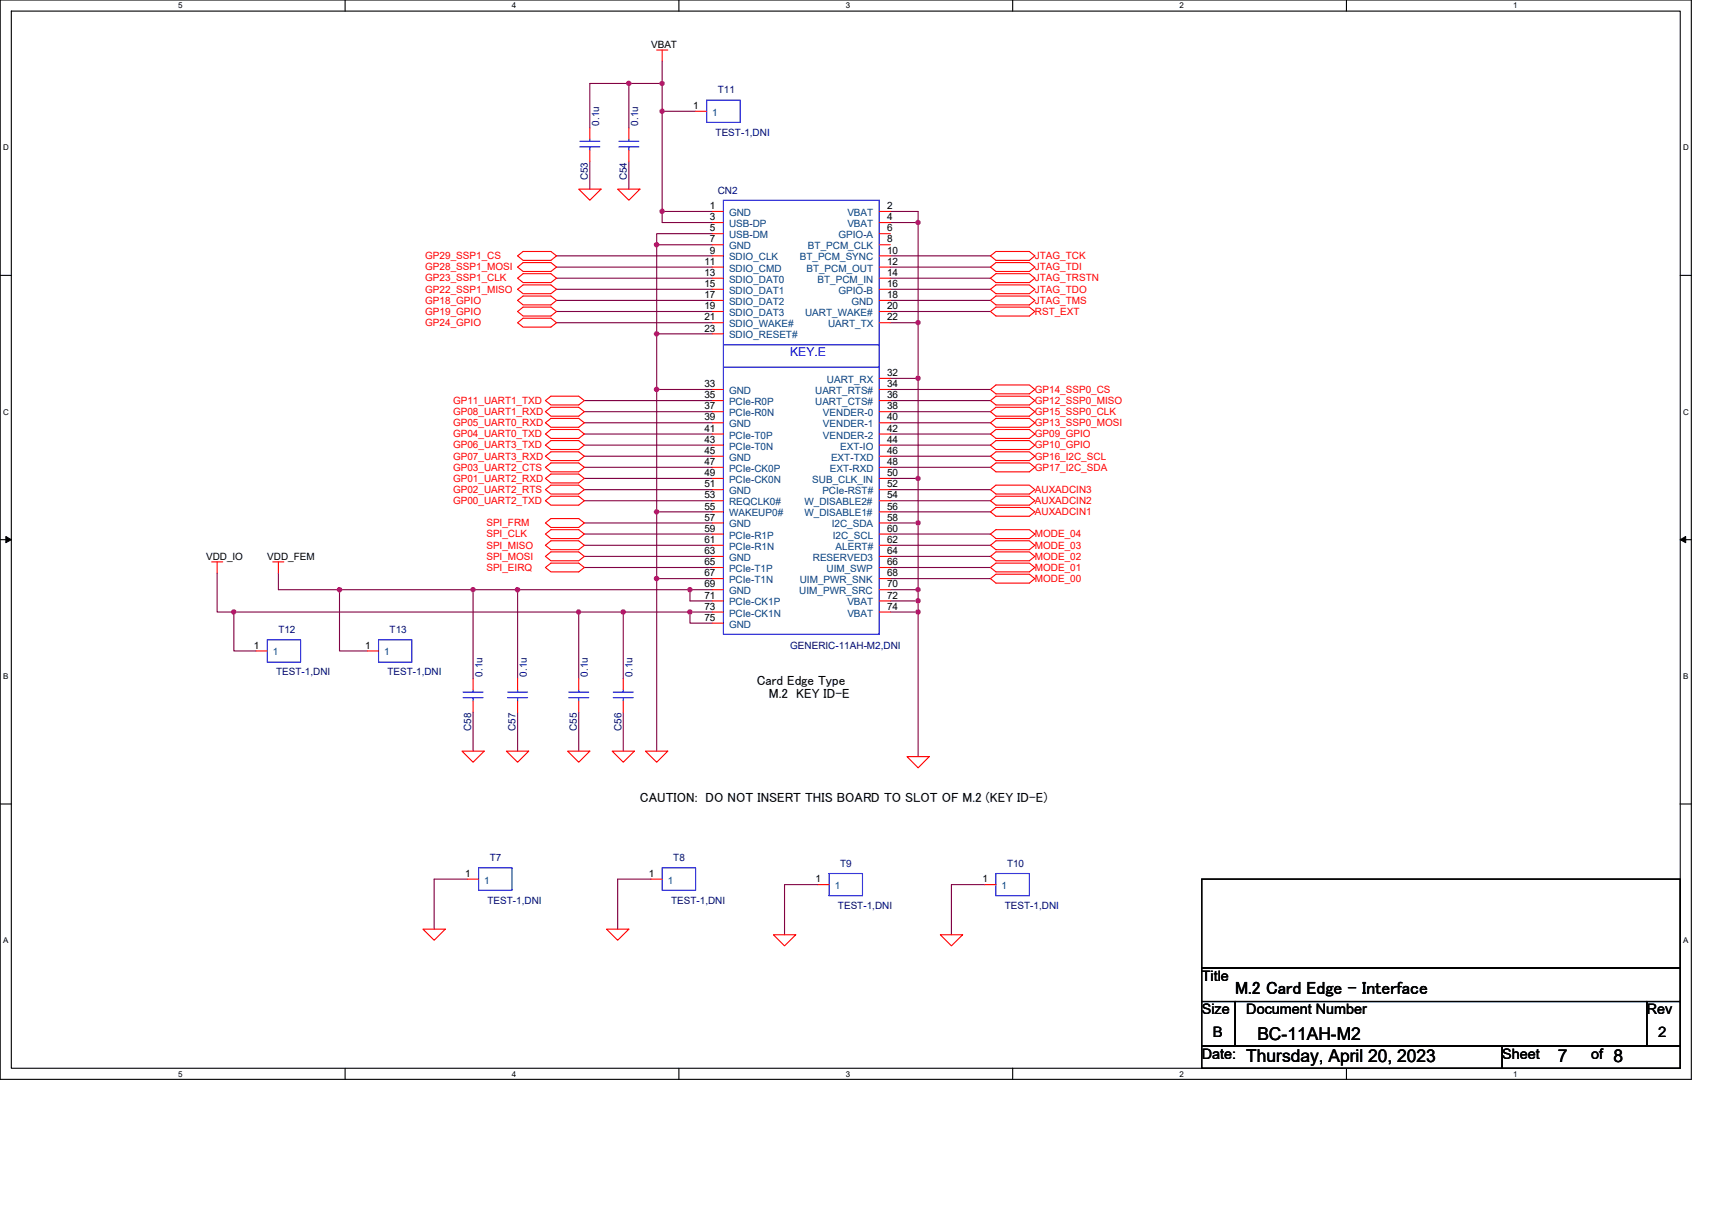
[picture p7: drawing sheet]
<svg xmlns="http://www.w3.org/2000/svg" width="297mm" height="210mm" viewBox="0 0 297 210" stroke-linecap="round" stroke-linejoin="round" font-family="sans-serif">
<path d="M0 0h293.5v187.2h-293.5zM2 1.9h289.5v183.4h-289.5z" fill="none" stroke="#000" stroke-width=".19"/>
<g fill="#fff">
<path d="M30.9 .2h.8v1.6h-.8z"/>
<path d="M30.9 185.5h.8v1.6h-.8z"/>
</g>
<path d="M59.9 0v1.9M59.9 185.3v1.9" fill="none" stroke="#000" stroke-width=".19"/>
<g fill="#fff">
<path d="M88.8 .2h.8v1.6h-.8z"/>
<path d="M88.8 185.5h.8v1.6h-.8z"/>
</g>
<path d="M117.8 0v1.9M117.8 185.3v1.9" fill="none" stroke="#000" stroke-width=".19"/>
<g fill="#fff">
<path d="M146.7 .2h.8v1.6h-.8z"/>
<path d="M146.7 185.5h.8v1.6h-.8z"/>
</g>
<path d="M175.7 0v1.9M175.7 185.3v1.9" fill="none" stroke="#000" stroke-width=".19"/>
<g fill="#fff">
<path d="M204.7 .2h.7v1.6h-.7z"/>
<path d="M204.7 185.5h.7v1.6h-.7z"/>
</g>
<path d="M233.6 0v1.9M233.6 185.3v1.9" fill="none" stroke="#000" stroke-width=".19"/>
<g fill="#fff">
<path d="M262.6 .2h.7v1.6h-.7z"/>
<path d="M262.6 185.5h.7v1.6h-.7z"/>
<path d="M.5 24.8h1v1.6h-1z"/>
<path d="M292 24.8h1v1.6h-1z"/>
<path d="M.5 70.7h1v1.5h-1z"/>
<path d="M292 70.7h1v1.5h-1z"/>
</g>
<path d="M0 47.8h2M291.5 47.8h2" fill="none" stroke="#000" stroke-width=".19"/>
<g fill="#fff">
<path d="M.5 116.5h.9v1.6h-.9z"/>
<path d="M292 116.5h.9v1.6h-.9z"/>
</g>
<path d="M0 93.6h2M291.5 93.6h2" fill="none" stroke="#000" stroke-width=".19"/>
<path d="M1 93.1l1 .5-1 .5zM291.5 93.6l1-.5v1z" fill="#000" stroke="#000" stroke-width=".17"/>
<g fill="#fff">
<path d="M.5 162.4h.9v1.5h-.9z"/>
<path d="M292 162.4h.9v1.5h-.9z"/>
</g>
<path d="M0 139.5h2M291.5 139.5h2M208.5 152.5h83v15.4h-83zM208.5 167.9h83v5.8h-83zM208.5 173.7h5.8v7.8h-5.8zM214.3 173.7h71.4v7.8h-71.4zM285.7 173.7h5.8v7.8h-5.8zM208.5 181.5h52.1v3.8h-52.1zM260.6 181.5h30.9v3.8h-30.9z" fill="none" stroke="#000" stroke-width=".19"/>
<g fill="none" stroke="#800040" stroke-width=".19">
<path d="M109.1 14.5h5.8M114.9 14.5v4.8M114.9 10.6v3.9M120.7 19.3h-5.8v17.4M102.3 22.2v-7.7h6.8v7.7M102.3 28v4.8M109.1 28v4.8M123.6 36.7h-8.7v1.9h8.7M154.5 36.7h4.8v1.9h-4.8M159.3 38.6v17.4M96.6 44.4h27M96.6 46.3h27"/>
<path d="M96.6 48.3h27M96.6 50.2h27M96.6 52.1h27M96.6 54h27M96.6 56h27M123.6 42.5h-9.7v15.4M123.6 40.5h-9.7v2M123.6 57.9h-9.7v9.7M154.5 56h4.8v9.6M154.5 54h17.3M154.5 50.2h17.3M154.5 52.1h17.3"/>
<path d="M154.5 46.3h17.3M154.5 48.3h17.3M154.5 44.4h17.3M101.4 69.5h22.2M101.4 71.4h22.2M101.4 73.3h22.2M101.4 75.3h22.2M101.4 77.2h22.2M101.4 79.1h22.2M113.9 67.6v21.2M113.9 67.6h9.7M154.5 71.4h17.3"/>
<path d="M154.5 73.3h17.3M154.5 75.3h17.3M154.5 77.2h17.3M154.5 67.6h17.3M154.5 69.5h17.3M154.5 79.1h17.3M154.5 65.6h4.8v17.4M37.7 99.4v6.8h2.9M48.3 99.4v2.9h10.6M101.4 81.1h22.2M101.4 83h22.2M101.4 84.9h22.2"/>
<path d="M101.4 86.9h22.2M101.4 90.7h22.2M101.4 92.6h22.2M101.4 94.6h22.2M101.4 96.5h22.2M101.4 98.4h22.2M113.9 88.8h9.7M113.9 88.8v11.6M154.5 81.1h17.3M154.5 83h4.8v7.7M154.5 84.9h17.3M154.5 86.9h17.3"/>
<path d="M154.5 92.6h17.3M154.5 94.6h17.3M154.5 96.5h17.3M154.5 98.4h17.3M154.5 90.7h4.8v11.6M154.5 88.8h17.3M40.6 106.2h59.8M40.6 106.2v6.7h3.8M82.1 102.3h-23.2v10.6h4.8M82.1 102.3h7.7M82.1 102.3v15.5M89.8 102.3v15.5"/>
<path d="M89.8 102.3h29.9M100.4 106.2h7.7M100.4 106.2v11.6M108.1 106.2v11.6M108.1 106.2h11.6M123.6 100.4h-9.7v29.9M123.6 102.3h-3.9v1.9h3.9M123.6 106.2h-3.9v1.9h3.9M154.5 104.2h4.8M154.5 106.2h4.8M154.5 102.3h4.8v1.9M154.5 100.4h17.3"/>
<path d="M159.3 104.2v2M159.3 106.2v25.1M82.1 123.5v6.8M89.8 123.5v6.8M100.4 123.5v6.8M108.1 123.5v6.8M81.1 152.5h-5.8v8.7M113 152.5h-5.8v8.7M141.9 153.5h-5.8v8.7M170.9 153.5h-5.8v8.7"/>
</g>
<g fill="#f0f" stroke="#f0f" stroke-width=".19">
<circle cx="159.3" cy="38.6" r=".38"/>
<circle cx="159.3" cy="56" r=".38"/>
<circle cx="113.9" cy="67.6" r=".38"/>
<circle cx="113.9" cy="42.4" r=".38"/>
<circle cx="113.9" cy="57.9" r=".38"/>
<circle cx="159.3" cy="104.2" r=".38"/>
<circle cx="119.7" cy="106.2" r=".38"/>
<circle cx="108.1" cy="106.2" r=".38"/>
<circle cx="159.3" cy="106.2" r=".38"/>
<circle cx="114.9" cy="14.5" r=".38"/>
<circle cx="109.1" cy="14.5" r=".38"/>
<circle cx="113.9" cy="88.8" r=".38"/>
<circle cx="113.9" cy="100.4" r=".38"/>
<circle cx="159.3" cy="65.6" r=".38"/>
<circle cx="159.3" cy="83" r=".38"/>
<circle cx="159.3" cy="90.7" r=".38"/>
<circle cx="159.3" cy="102.3" r=".38"/>
<circle cx="100.4" cy="106.2" r=".38"/>
<circle cx="40.6" cy="106.2" r=".38"/>
<circle cx="114.9" cy="19.3" r=".38"/>
<circle cx="114.9" cy="36.7" r=".38"/>
<circle cx="119.7" cy="102.3" r=".38"/>
<circle cx="89.8" cy="102.3" r=".38"/>
<circle cx="58.9" cy="102.3" r=".38"/>
<circle cx="82.1" cy="102.3" r=".38"/>
</g>
<g fill="none" stroke="#f00" stroke-width=".19">
<path d="M113.9 8.7h2M114.9 8.7v1.9M120.7 19.3h1.9M100.4 32.8h3.9l-2 1.9zM102.3 22.2v1.9M102.3 26.1v1.9M107.2 32.8h3.8l-1.9 1.9zM109.1 22.2v1.9M109.1 26.1v1.9M123.6 36.7h1.9M123.6 38.6h1.9M152.5 36.7h2"/>
<path d="M152.5 38.6h2M89.8 44.4l1-.8h4.8l1 .8-1 .8h-4.8zM89.8 46.3l1-.7h4.8l1 .7-1 .8h-4.8zM89.8 50.2l1-.8h4.8l1 .8-1 .7h-4.8zM89.8 48.3l1-.8h4.8l1 .8-1 .7h-4.8zM89.8 52.1l1-.7h4.8l1 .7-1 .8h-4.8zM89.8 54l1-.7h4.8l1 .7-1 .8h-4.8zM89.8 56l1-.8h4.8l1 .8-1 .7h-4.8zM123.6 40.5h1.9M123.6 42.5h1.9M123.6 44.4h1.9M123.6 46.3h1.9"/>
<path d="M123.6 48.3h1.9M123.6 50.2h1.9M123.6 52.1h1.9M123.6 54h1.9M123.6 56h1.9M123.6 57.9h1.9M152.5 40.5h2M152.5 42.5h2M152.5 44.4h2M152.5 46.3h2M152.5 48.3h2M152.5 50.2h2"/>
<path d="M152.5 52.1h2M152.5 54h2M152.5 56h2M171.8 46.3l1-.7h5.8l1 .7-1 .8h-5.8zM171.8 50.2l1-.8h5.8l1 .8-1 .7h-5.8zM171.8 44.4l1-.8h5.8l1 .8-1 .8h-5.8zM171.8 48.3l1-.8h5.8l1 .8-1 .7h-5.8zM171.8 52.1l1-.7h5.8l1 .7-1 .8h-5.8zM171.8 54l1-.7h5.8l1 .7-1 .8h-5.8zM94.6 75.3l1-.8h4.8l1 .8-1 .8h-4.8zM94.6 71.4l1-.7h4.8l1 .7-1 .8h-4.8zM94.6 69.5l1-.8h4.8l1 .8-1 .8h-4.8z"/>
<path d="M94.6 73.3l1-.7h4.8l1 .7-1 .8h-4.8zM94.6 77.2l1-.8h4.8l1 .8-1 .8h-4.8zM94.6 79.1l1-.7h4.8l1 .7-1 .8h-4.8zM123.6 67.6h1.9M123.6 69.5h1.9M123.6 71.4h1.9M123.6 73.3h1.9M123.6 75.3h1.9M123.6 77.2h1.9M123.6 79.1h1.9M152.5 65.6h2M152.5 67.6h2"/>
<path d="M152.5 69.5h2M152.5 71.4h2M152.5 73.3h2M152.5 75.3h2M152.5 77.2h2M152.5 79.1h2M171.8 71.4l1-.7h5.8l1 .7-1 .8h-5.8zM171.8 67.6l1-.8h5.8l1 .8-1 .7h-5.8zM171.8 73.3l1-.7h5.8l1 .7-1 .8h-5.8zM171.8 75.3l1-.8h5.8l1 .8-1 .8h-5.8zM171.8 69.5l1-.8h5.8l1 .8-1 .8h-5.8zM171.8 79.1l1-.7h5.8l1 .7-1 .8h-5.8z"/>
<path d="M171.8 77.2l1-.8h5.8l1 .8-1 .8h-5.8zM36.7 97.5h1.9M37.7 97.5v1.9M47.3 97.5h2M48.3 97.5v1.9M94.6 90.7l1-.7h4.8l1 .7-1 .8h-4.8zM94.6 92.6l1-.7h4.8l1 .7-1 .8h-4.8zM94.6 94.6l1-.8h4.8l1 .8-1 .8h-4.8zM94.6 96.5l1-.8h4.8l1 .8-1 .8h-4.8zM94.6 98.4l1-.7h4.8l1 .7-1 .8h-4.8zM94.6 86.9l1-.8h4.8l1 .8-1 .7h-4.8zM94.6 81.1l1-.8h4.8l1 .8-1 .8h-4.8z"/>
<path d="M94.6 84.9l1-.7h4.8l1 .7-1 .8h-4.8zM94.6 83l1-.8h4.8l1 .8-1 .8h-4.8zM123.6 81.1h1.9M123.6 83h1.9M123.6 84.9h1.9M123.6 86.9h1.9M123.6 88.8h1.9M123.6 90.7h1.9M123.6 92.6h1.9M123.6 94.6h1.9M123.6 96.5h1.9M123.6 98.4h1.9"/>
<path d="M152.5 81.1h2M152.5 83h2M152.5 84.9h2M152.5 86.9h2M152.5 88.8h2M152.5 90.7h2M152.5 92.6h2M152.5 94.6h2M152.5 96.5h2M152.5 98.4h2M171.8 84.9l1-.7h5.8l1 .7-1 .8h-5.8zM171.8 86.9l1-.8h5.8l1 .8-1 .7h-5.8z"/>
<path d="M171.8 88.8l1-.8h5.8l1 .8-1 .8h-5.8zM171.8 98.4l1-.7h5.8l1 .7-1 .8h-5.8zM171.8 94.6l1-.8h5.8l1 .8-1 .8h-5.8zM171.8 96.5l1-.8h5.8l1 .8-1 .8h-5.8zM171.8 92.6l1-.7h5.8l1 .7-1 .8h-5.8zM171.8 81.1l1-.8h5.8l1 .8-1 .8h-5.8zM44.4 112.9h2M63.7 112.9h2M82.1 117.8v1.9M89.8 117.8v1.9M100.4 117.8v1.9M108.1 117.8v1.9"/>
<path d="M123.6 100.4h1.9M123.6 102.3h1.9M123.6 104.2h1.9M123.6 106.2h1.9M123.6 108.1h1.9M152.5 100.4h2M152.5 102.3h2M152.5 104.2h2M152.5 106.2h2M171.8 100.4l1-.8h5.8l1 .8-1 .8h-5.8zM80.2 130.3h3.8l-1.9 1.9zM82.1 121.6v1.9"/>
<path d="M87.9 130.3h3.8l-1.9 1.9zM89.8 121.6v1.9M98.5 130.3h3.8l-1.9 1.9zM100.4 121.6v1.9M106.2 130.3h3.9l-2 1.9zM108.1 121.6v1.9M112 130.3h3.9l-2 1.9zM157.4 131.3h3.8l-1.9 1.9zM81.1 152.5h1.9M113 152.5h1.9M141.9 153.5h1.9M170.9 153.5h1.9"/>
<path d="M73.4 161.2h3.9l-2 1.9zM105.2 161.2h3.9l-1.9 1.9zM134.2 162.2h3.9l-2 1.9zM163.1 162.2h3.9l-1.9 1.9z"/>
</g>
<g fill="none" stroke="#00f" stroke-width=".19">
<path d="M122.6 17.4h5.8v3.8h-5.8zM100.6 25.5h3.5M100.6 24.5h3.5M102.3 24.1v.4M102.3 25.5v.6M107.4 25.5h3.4M107.4 24.5h3.4M109.1 24.1v.4M109.1 25.5v.6M125.5 34.7h27v75.3h-27zM125.5 59.8h27M125.5 63.7h27"/>
<path d="M46.4 111h5.8v3.9h-5.8zM65.7 111h5.8v3.9h-5.8zM82.1 119.7v.4M89.8 119.7v.4M100.4 119.7v.4M108.1 119.7v.4M80.3 121h3.5M80.3 120.1h3.5M82.1 121v.6M88.1 121h3.4M88.1 120.1h3.4M89.8 121v.6"/>
<path d="M98.7 121h3.4M98.7 120.1h3.4M100.4 121v.6M106.4 121h3.5M106.4 120.1h3.5M108.1 121v.6M83 150.6h5.8v3.8h-5.8zM114.9 150.6h5.8v3.8h-5.8zM143.8 151.5h5.8v3.9h-5.8zM172.8 151.5h5.8v3.9h-5.8z"/>
</g>
<g font-size="3.1">
<text x="214.3" y="172.5">M.2 Card Edge - Interface</text>
<text x="216.2" y="184.2">Thursday, April 20, 2023</text>
<text x="218.2" y="180.3">BC-11AH-M2</text>
<text x="270.3" y="184.2">7</text>
<text x="279.9" y="184.2">8</text>
</g>
<g font-size="2.5">
<text x="208.5" y="170.2">Title</text>
<text x="208.5" y="176">Size</text>
<text x="210.5" y="179.8">B</text>
<text x="216.2" y="176">Document Number</text>
<text x="285.7" y="176">Rev</text>
<text x="287.7" y="179.8">2</text>
<text x="208.5" y="183.7">Date:</text>
<text x="260.6" y="183.7">Sheet</text>
<text x="276.1" y="183.7">of</text>
</g>
<g font-size="2.3">
<text x="131.3" y="118.8">Card Edge Type</text>
<text x="133.4" y="121.1">M.2 KEY ID-E</text>
<text x="111" y="139">CAUTION: DO NOT INSERT THIS BOARD TO SLOT OF M.2 (KEY ID-E)</text>
</g>
<text font-size="2.1" fill="#00f" x="137.1" y="61.7">KEY.E</text>
<g font-size="1.7">
<text x="113" y="8.3">VBAT</text>
<text x="120.3" y="18.9">1</text>
<text x="123.2" y="36.3">1</text>
<text x="123.2" y="38.2">3</text>
<text x="123.2" y="40.1">5</text>
<text x="153.9" y="36.3">2</text>
<text x="153.9" y="38.2">4</text>
<text x="153.9" y="40.1">6</text>
<text x="122.2" y="45.9">11</text>
<text x="122.2" y="47.9">13</text>
<text x="123.2" y="42.1">7</text>
<text x="123.2" y="44">9</text>
<text x="153.9" y="47.9">14</text>
<text x="153.9" y="44">10</text>
<text x="153.9" y="45.9">12</text>
<text x="153.9" y="42.1">8</text>
<text x="122.2" y="49.8">15</text>
<text x="122.2" y="51.7">17</text>
<text x="122.2" y="53.6">19</text>
<text x="153.9" y="49.8">16</text>
<text x="153.9" y="51.7">18</text>
<text x="153.9" y="53.6">20</text>
<text x="122.2" y="55.6">21</text>
<text x="122.2" y="57.5">23</text>
<text x="153.9" y="55.6">22</text>
<text x="153.9" y="65.2">32</text>
<text x="122.2" y="67.2">33</text>
<text x="122.2" y="69.1">35</text>
<text x="122.2" y="71">37</text>
<text x="153.9" y="67.2">34</text>
<text x="153.9" y="69.1">36</text>
<text x="153.9" y="71">38</text>
<text x="122.2" y="72.9">39</text>
<text x="122.2" y="74.9">41</text>
<text x="122.2" y="76.8">43</text>
<text x="153.9" y="76.8">44</text>
<text x="153.9" y="72.9">40</text>
<text x="153.9" y="74.9">42</text>
<text x="122.2" y="78.7">45</text>
<text x="122.2" y="80.7">47</text>
<text x="122.2" y="82.6">49</text>
<text x="153.9" y="78.7">46</text>
<text x="153.9" y="82.6">50</text>
<text x="153.9" y="80.7">48</text>
<text x="122.2" y="84.5">51</text>
<text x="122.2" y="86.5">53</text>
<text x="122.2" y="88.4">55</text>
<text x="153.9" y="86.5">54</text>
<text x="153.9" y="88.4">56</text>
<text x="153.9" y="84.5">52</text>
<text x="122.2" y="90.3">57</text>
<text x="122.2" y="92.2">59</text>
<text x="122.2" y="94.2">61</text>
<text x="153.9" y="90.3">58</text>
<text x="153.9" y="92.2">60</text>
<text x="153.9" y="94.2">62</text>
<text x="35.7" y="97.1">VDD_IO</text>
<text x="46.4" y="97.1">VDD_FEM</text>
<text x="122.2" y="96.1">63</text>
<text x="122.2" y="98">65</text>
<text x="122.2" y="100">67</text>
<text x="122.2" y="101.9">69</text>
<text x="153.9" y="101.9">70</text>
<text x="153.9" y="96.1">64</text>
<text x="153.9" y="100">68</text>
<text x="153.9" y="98">66</text>
<text x="122.2" y="103.8">71</text>
<text x="122.2" y="105.8">73</text>
<text x="122.2" y="107.7">75</text>
<text x="153.9" y="103.8">72</text>
<text x="153.9" y="105.8">74</text>
<text x="44" y="112.5">1</text>
<text x="63.3" y="112.5">1</text>
<text x="80.7" y="152.1">1</text>
<text x="112.6" y="152.1">1</text>
<text x="141.5" y="153.1">1</text>
<text x="170.5" y="153.1">1</text>
</g>
<g font-size="1.7" fill="#000080">
<text x="124.5" y="16.2">T11</text>
<text x="103.9" y="21.8" transform="rotate(-90 103.9 21.8)">0.1u</text>
<text x="110.7" y="21.8" transform="rotate(-90 110.7 21.8)">0.1u</text>
<text x="124.2" y="23.5">TEST-1,DNI</text>
<text x="102" y="31.3" transform="rotate(-90 102 31.3)">C53</text>
<text x="108.8" y="31.3" transform="rotate(-90 108.8 31.3)">C54</text>
<text x="124.5" y="33.6">CN2</text>
<text x="48.3" y="109.8">T12</text>
<text x="67.6" y="109.8">T13</text>
<text x="137.1" y="112.5">GENERIC-11AH-M2,DNI</text>
<text x="47.9" y="117.2">TEST-1,DNI</text>
<text x="67.2" y="117.2">TEST-1,DNI</text>
<text x="83.7" y="117.4" transform="rotate(-90 83.7 117.4)">0.1u</text>
<text x="91.4" y="117.4" transform="rotate(-90 91.4 117.4)">0.1u</text>
<text x="102" y="117.4" transform="rotate(-90 102 117.4)">0.1u</text>
<text x="109.7" y="117.4" transform="rotate(-90 109.7 117.4)">0.1u</text>
<text x="81.8" y="126.8" transform="rotate(-90 81.8 126.8)">C58</text>
<text x="89.5" y="126.8" transform="rotate(-90 89.5 126.8)">C57</text>
<text x="100.1" y="126.8" transform="rotate(-90 100.1 126.8)">C55</text>
<text x="107.8" y="126.8" transform="rotate(-90 107.8 126.8)">C56</text>
<text x="85" y="149.4">T7</text>
<text x="116.8" y="149.4">T8</text>
<text x="145.8" y="150.4">T9</text>
<text x="174.7" y="150.4">T10</text>
<text x="84.6" y="156.7">TEST-1,DNI</text>
<text x="116.4" y="156.7">TEST-1,DNI</text>
<text x="145.4" y="157.7">TEST-1,DNI</text>
<text x="174.3" y="157.7">TEST-1,DNI</text>
</g>
<g font-size="1.7" fill="#004080">
<text x="123.6" y="20.1">1</text>
<text x="126.5" y="37.5">GND</text>
<text x="126.5" y="39.4">USB-DP</text>
<text x="126.5" y="41.3">USB-DM</text>
<text x="145.5" y="41.3">GPIO-A</text>
<text x="147" y="37.5">VBAT</text>
<text x="147" y="39.4">VBAT</text>
<text x="126.5" y="43.2">GND</text>
<text x="126.5" y="45.2">SDIO_CLK</text>
<text x="126.5" y="47.1">SDIO_CMD</text>
<text x="138.8" y="45.2">BT_PCM_SYNC</text>
<text x="139.9" y="47.1">BT_PCM_OUT</text>
<text x="140.2" y="43.2">BT_PCM_CLK</text>
<text x="126.5" y="49">SDIO_DAT0</text>
<text x="126.5" y="51">SDIO_DAT1</text>
<text x="126.5" y="52.9">SDIO_DAT2</text>
<text x="141.8" y="49">BT_PCM_IN</text>
<text x="145.5" y="51">GPIO-B</text>
<text x="147.7" y="52.9">GND</text>
<text x="126.5" y="54.8">SDIO_DAT3</text>
<text x="126.5" y="56.8">SDIO_WAKE#</text>
<text x="126.5" y="58.7">SDIO_RESET#</text>
<text x="139.7" y="54.8">UART_WAKE#</text>
<text x="143.7" y="56.8">UART_TX</text>
<text x="126.5" y="68.3">GND</text>
<text x="126.5" y="70.3">PCIe-R0P</text>
<text x="141.4" y="68.3">UART_RTS#</text>
<text x="141.4" y="70.3">UART_CTS#</text>
<text x="143.5" y="66.4">UART_RX</text>
<text x="126.5" y="72.2">PCIe-R0N</text>
<text x="126.5" y="74.1">GND</text>
<text x="126.5" y="76.1">PCIe-T0P</text>
<text x="126.5" y="78">PCIe-T0N</text>
<text x="142.8" y="72.2">VENDER-0</text>
<text x="142.8" y="74.1">VENDER-1</text>
<text x="142.8" y="76.1">VENDER-2</text>
<text x="145.8" y="78">EXT-IO</text>
<text x="126.5" y="79.9">GND</text>
<text x="126.5" y="81.9">PCIe-CK0P</text>
<text x="126.5" y="83.8">PCIe-CK0N</text>
<text x="140.9" y="83.8">SUB_CLK_IN</text>
<text x="144" y="81.9">EXT-RXD</text>
<text x="144.2" y="79.9">EXT-TXD</text>
<text x="126.5" y="85.7">GND</text>
<text x="126.5" y="87.7">REQCLK0#</text>
<text x="126.5" y="89.6">WAKEUP0#</text>
<text x="139.6" y="87.7">W_DISABLE2#</text>
<text x="139.6" y="89.6">W_DISABLE1#</text>
<text x="142.7" y="85.7">PCIe-RST#</text>
<text x="126.5" y="91.5">GND</text>
<text x="126.5" y="93.4">PCIe-R1P</text>
<text x="126.5" y="95.4">PCIe-R1N</text>
<text x="144.3" y="91.5">I2C_SDA</text>
<text x="144.5" y="93.4">I2C_SCL</text>
<text x="145" y="95.4">ALERT#</text>
<text x="126.5" y="97.3">GND</text>
<text x="126.5" y="99.2">PCIe-T1P</text>
<text x="126.5" y="101.2">PCIe-T1N</text>
<text x="138.8" y="101.2">UIM_PWR_SNK</text>
<text x="141" y="97.3">RESERVED3</text>
<text x="143.4" y="99.2">UIM_SWP</text>
<text x="126.5" y="103.1">GND</text>
<text x="126.5" y="105">PCIe-CK1P</text>
<text x="126.5" y="107">PCIe-CK1N</text>
<text x="138.7" y="103.1">UIM_PWR_SRC</text>
<text x="147" y="105">VBAT</text>
<text x="147" y="107">VBAT</text>
<text x="47.3" y="113.7">1</text>
<text x="66.7" y="113.7">1</text>
<text x="126.5" y="108.9">GND</text>
<text x="84" y="153.3">1</text>
<text x="115.9" y="153.3">1</text>
<text x="144.8" y="154.2">1</text>
<text x="173.8" y="154.2">1</text>
</g>
<g font-size="1.7" fill="#f00">
<text x="73.8" y="45">GP29_SSP1_CS</text>
<text x="73.8" y="46.9">GP28_SSP1_MOSI</text>
<text x="179.6" y="46.9">JTAG_TDI</text>
<text x="179.6" y="45">JTAG_TCK</text>
<text x="73.8" y="50.8">GP22_SSP1_MISO</text>
<text x="73.8" y="48.8">GP23_SSP1_CLK</text>
<text x="73.8" y="52.7">GP18_GPIO</text>
<text x="179.6" y="50.8">JTAG_TDO</text>
<text x="179.6" y="48.8">JTAG_TRSTN</text>
<text x="179.6" y="52.7">JTAG_TMS</text>
<text x="73.8" y="54.6">GP19_GPIO</text>
<text x="73.8" y="56.6">GP24_GPIO</text>
<text x="179.6" y="54.6">RST_EXT</text>
<text x="78.6" y="70.1">GP11_UART1_TXD</text>
<text x="179.6" y="68.1">GP14_SSP0_CS</text>
<text x="179.6" y="70.1">GP12_SSP0_MISO</text>
<text x="78.6" y="75.9">GP04_UART0_TXD</text>
<text x="78.6" y="72">GP08_UART1_RXD</text>
<text x="78.6" y="73.9">GP05_UART0_RXD</text>
<text x="78.6" y="77.8">GP06_UART3_TXD</text>
<text x="179.6" y="72">GP15_SSP0_CLK</text>
<text x="179.6" y="73.9">GP13_SSP0_MOSI</text>
<text x="179.6" y="75.9">GP09_GPIO</text>
<text x="179.6" y="77.8">GP10_GPIO</text>
<text x="78.6" y="81.7">GP03_UART2_CTS</text>
<text x="78.6" y="79.7">GP07_UART3_RXD</text>
<text x="78.6" y="83.6">GP01_UART2_RXD</text>
<text x="179.6" y="81.7">GP17_I2C_SDA</text>
<text x="179.6" y="79.7">GP16_I2C_SCL</text>
<text x="78.6" y="87.4">GP00_UART2_TXD</text>
<text x="78.6" y="85.5">GP02_UART2_RTS</text>
<text x="179.6" y="85.5">AUXADCIN3</text>
<text x="179.6" y="87.4">AUXADCIN2</text>
<text x="179.6" y="89.4">AUXADCIN1</text>
<text x="84.4" y="91.3">SPI_FRM</text>
<text x="84.4" y="93.2">SPI_CLK</text>
<text x="84.4" y="95.2">SPI_MISO</text>
<text x="179.6" y="95.2">MODE_03</text>
<text x="179.6" y="93.2">MODE_04</text>
<text x="84.4" y="97.1">SPI_MOSI</text>
<text x="84.4" y="99">SPI_EIRQ</text>
<text x="179.6" y="99">MODE_01</text>
<text x="179.6" y="101">MODE_00</text>
<text x="179.6" y="97.1">MODE_02</text>
</g>
<g font-size="1.4">
<text x="30.9" y="1.5">5</text>
<text x="88.8" y="1.5">4</text>
<text x="146.7" y="1.5">3</text>
<text x="204.7" y="1.5">2</text>
<text x="262.6" y="1.5">1</text>
<text x=".5" y="26.1">D</text>
<text x="292" y="26.1">D</text>
<text x=".5" y="71.9">C</text>
<text x="292" y="71.9">C</text>
<text x=".5" y="117.8">B</text>
<text x="292" y="117.8">B</text>
<text x=".5" y="163.6">A</text>
<text x="292" y="163.6">A</text>
<text x="30.9" y="186.8">5</text>
<text x="88.8" y="186.8">4</text>
<text x="146.7" y="186.8">3</text>
<text x="204.7" y="186.8">2</text>
<text x="262.6" y="186.8">1</text>
</g>
</svg>
